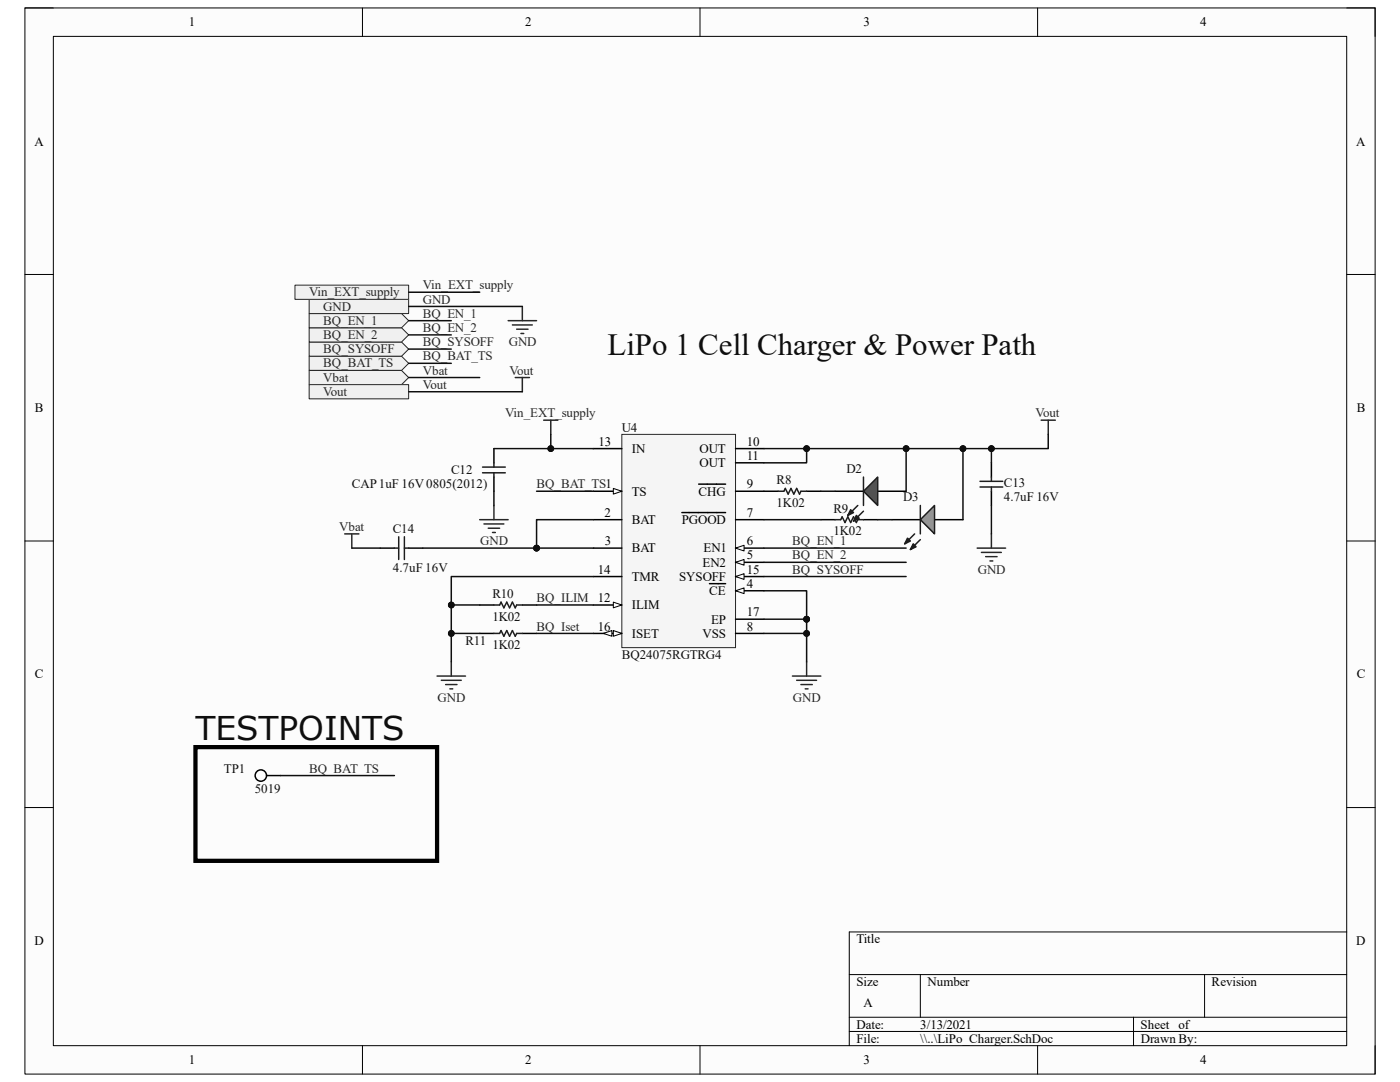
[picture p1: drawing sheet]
<svg xmlns="http://www.w3.org/2000/svg" width="279mm" height="216mm" viewBox="0 0 279 216" stroke-linecap="round" stroke-linejoin="round" font-family="sans-serif">
<path d="M5 1.6h269.4v212.7h-269.4z" fill-rule="evenodd" fill="#fcfcfc"/>
<path d="M5 1.6h269.4v212.7h-269.4z" fill="none" stroke="#000" stroke-width=".2"/>
<path d="M10.6 7.3h258.2v201.4h-258.2z" fill-rule="evenodd" fill="#fcfcfc"/>
<g fill="none" stroke="#000" stroke-width=".2">
<path d="M5 1.6h5.6M10.6 7.3h258.2v201.4h-258.2zM72.3 1.6v5.7M139.7 1.6v5.7M207.1 1.6v5.7M268.8 1.6h5.6v5.7M5 54.8h5.6M268.8 54.8h5.6M5 107.9h5.6M268.8 107.9h5.6M5 161.1h5.6M268.8 161.1h5.6"/>
<path d="M169.5 194.5h99.3M183.7 194.5v8.5M240.4 194.5v8.5M268.8 186h-99.3v22.7M72.3 208.7v5.6M139.7 208.7v5.6M169.5 203h99.3M169.5 205.8h99.3M207.1 208.7v5.6M226.2 203v5.7M274.4 208.7v5.6"/>
</g>
<path d="M124.1 86.7h22.7v42.5h-22.7z" fill-rule="evenodd" fill="#f5f5f5"/>
<path d="M124.1 86.7h22.7v42.5h-22.7z" fill="none" stroke="#262626" stroke-width=".2"/>
<path d="M118.4 98h5.7" fill="none" stroke="#000" stroke-width=".3"/>
<path d="M122.4 97.5l1.7 .5-1.7 .6z" fill="#fbfbfb"/>
<path d="M122.4 97.5l1.7 .5-1.7 .6z" fill="none" stroke="#000" stroke-width=".2"/>
<path d="M118.4 103.7h5.7M118.4 109.4h5.7M146.8 117.9h5.7" fill="none" stroke="#000" stroke-width=".3"/>
<path d="M146.8 117.9l1.7-.6v1.1z" fill="#fbfbfb"/>
<path d="M146.8 117.9l1.7-.6v1.1z" fill="none" stroke="#000" stroke-width=".2"/>
<path d="M141.6 116.5h3.2M146.8 112.2h5.7" fill="none" stroke="#000" stroke-width=".3"/>
<path d="M146.8 112.2l1.7-.6v1.2z" fill="#fbfbfb"/>
<path d="M146.8 112.2l1.7-.6v1.2z" fill="none" stroke="#000" stroke-width=".2"/>
<path d="M146.8 109.4h5.7" fill="none" stroke="#000" stroke-width=".3"/>
<path d="M146.8 109.4l1.7-.6v1.1z" fill="#fbfbfb"/>
<path d="M146.8 109.4l1.7-.6v1.1z" fill="none" stroke="#000" stroke-width=".2"/>
<path d="M139.4 96.6h5.4M146.8 98h5.7M146.8 89.5h5.7M146.8 92.4h5.7M136.1 102.3h8.7M146.8 103.7h5.7M118.4 120.7h5.7M146.8 126.4h5.7" fill="none" stroke="#000" stroke-width=".3"/>
<path d="M122.4 120.1l1.7 .6-1.7 .6z" fill="#fbfbfb"/>
<path d="M122.4 120.1l1.7 .6-1.7 .6z" fill="none" stroke="#000" stroke-width=".2"/>
<path d="M118.4 89.5h5.7M118.4 115h5.7M146.8 115h5.7" fill="none" stroke="#000" stroke-width=".3"/>
<path d="M146.8 115l1.7-.5v1.1z" fill="#fbfbfb"/>
<path d="M146.8 115l1.7-.5v1.1z" fill="none" stroke="#000" stroke-width=".2"/>
<path d="M118.4 126.4h5.7" fill="none" stroke="#000" stroke-width=".3"/>
<path d="M122.4 125.8l1.7 .6-1.7 .6z" fill="#fbfbfb"/>
<path d="M122.4 125.8l1.7 .6-1.7 .6z" fill="none" stroke="#000" stroke-width=".2"/>
<path d="M120.4 126.4l1.7-.6v1.2z" fill="#fbfbfb"/>
<path d="M120.4 126.4l1.7-.6v1.2z" fill="none" stroke="#000" stroke-width=".2"/>
<path d="M178 103.7h5.7M186.5 103.7h5.7M146.8 123.6h5.7" fill="none" stroke="#000" stroke-width=".3"/>
<path d="M186.5 100.9v5.6l-2.8-2.8z" fill="#969696"/>
<path d="M182.5 106.5l-1.9 2M183.7 107.7l-2 2M186.5 100.9v5.6l-2.8-2.8z" fill="none" stroke="#1c1c1c" stroke-width=".3"/>
<path d="M181.1 107.4l.6 .5-1.1 .6z" fill="#1c1c1c"/>
<path d="M181.1 107.4l.6 .5-1.1 .6z" fill="none" stroke="#1c1c1c" stroke-width=".3"/>
<path d="M182.3 108.5l.5 .6-1.1 .6z" fill="#1c1c1c"/>
<path d="M182.3 108.5l.5 .6-1.1 .6zM183.7 100.9v5.6" fill="none" stroke="#1c1c1c" stroke-width=".3"/>
<path d="M166.7 98h5.6M175.2 98h5.6" fill="none" stroke="#000" stroke-width=".3"/>
<path d="M175.2 95.2v5.7l-2.9-2.9z" fill="#4c4c4c"/>
<path d="M175.2 95.2v5.7l-2.9-2.9zM171.2 100.9l-2 1.9M172.3 102l-2 2" fill="none" stroke="#1c1c1c" stroke-width=".3"/>
<path d="M169.8 101.7l.5 .6-1.1 .5z" fill="#1c1c1c"/>
<path d="M169.8 101.7l.5 .6-1.1 .5z" fill="none" stroke="#1c1c1c" stroke-width=".3"/>
<path d="M170.9 102.8l.6 .6-1.2 .6z" fill="#1c1c1c"/>
<path d="M96.3 93.2h4.5M96.3 94.3h4.5M98.6 92.4v.8M98.6 94.3v.9M172.3 95.2v5.7M170.9 102.8l.6 .6-1.2 .6z" fill="none" stroke="#1c1c1c" stroke-width=".3"/>
<path d="M98.6 89.5v2.9M98.6 95.2v2.8" fill="none" stroke="#000" stroke-width=".3"/>
<g fill="none" stroke="#262626" stroke-width=".3">
<path d="M108.5 83.8h2.8M109.9 83.8v2.9M207.8 83.8h2.8M209.2 83.8v2.9M68.8 106.5h2.8M70.2 106.5v2.9M95.7 103.7h5.7M96.6 104.5h4M97.4 105.4h2.3M98.3 106.3h.6M98.6 100.9v2.8M195 109.4h5.7"/>
<path d="M195.9 110.2h3.9M196.7 111.1h2.3M197.6 111.9h.5M197.9 106.5v2.9M87.2 134.9h5.7M88.1 135.7h3.9M88.9 136.6h2.3M89.8 137.5h.5M90.1 132.1v2.8M158.1 134.9h5.7M159 135.7h4M159.8 136.6h2.3"/>
<path d="M160.7 137.5h.6M161 132.1v2.8"/>
</g>
<path d="M61.7 71.1h18.4l1.5 1.4-1.5 1.4h-18.4z" fill-rule="evenodd" fill="#f0f0f0"/>
<path d="M61.7 71.1h18.4l1.5 1.4-1.5 1.4h-18.4z" fill="none" stroke="#262626" stroke-width=".2"/>
<path d="M61.7 68.2h18.4l1.5 1.5-1.5 1.4h-18.4z" fill-rule="evenodd" fill="#f0f0f0"/>
<path d="M61.7 68.2h18.4l1.5 1.5-1.5 1.4h-18.4z" fill="none" stroke="#262626" stroke-width=".2"/>
<path d="M61.7 65.4h18.4l1.5 1.4-1.5 1.4h-18.4z" fill-rule="evenodd" fill="#f0f0f0"/>
<path d="M61.7 65.4h18.4l1.5 1.4-1.5 1.4h-18.4z" fill="none" stroke="#262626" stroke-width=".2"/>
<path d="M61.7 62.6h18.4l1.5 1.4-1.5 1.4h-18.4z" fill-rule="evenodd" fill="#f0f0f0"/>
<path d="M61.7 62.6h18.4l1.5 1.4-1.5 1.4h-18.4z" fill="none" stroke="#262626" stroke-width=".2"/>
<path d="M61.7 73.9h18.4l1.5 1.4-1.5 1.5h-18.4z" fill-rule="evenodd" fill="#f0f0f0"/>
<path d="M61.7 73.9h18.4l1.5 1.4-1.5 1.5h-18.4z" fill="none" stroke="#262626" stroke-width=".2"/>
<path d="M61.7 76.8h19.9v2.8h-19.9z" fill-rule="evenodd" fill="#f0f0f0"/>
<path d="M61.7 76.8h19.9v2.8h-19.9z" fill="none" stroke="#262626" stroke-width=".2"/>
<path d="M61.7 59.7h19.9v2.9h-19.9z" fill-rule="evenodd" fill="#f0f0f0"/>
<path d="M61.7 59.7h19.9v2.9h-19.9z" fill="none" stroke="#262626" stroke-width=".2"/>
<path d="M58.9 56.9h22.7v2.8h-22.7z" fill-rule="evenodd" fill="#f0f0f0"/>
<path d="M58.9 56.9h22.7v2.8h-22.7z" fill="none" stroke="#262626" stroke-width=".2"/>
<path d="M152.5 98h2.8M161 98h2.8M163.8 103.7h2.9M172.3 103.7h2.9M95.7 120.7h2.9M95.7 126.4h2.9M104.2 120.7h2.9M104.2 126.4h2.9" fill="none" stroke="#000" stroke-width=".3"/>
<path d="M155.3 98h1.1l.3-.5 .6 1.1 .6-1.1 .5 1.1 .6-1.1 .6 1.1 .2-.6h1.2M166.7 103.7h1.1l.3-.6 .5 1.2 .6-1.2 .6 1.2 .5-1.2 .6 1.2 .3-.6h1.1M98.6 120.7h1.1l.3-.6 .6 1.2 .5-1.2 .6 1.2 .6-1.2 .5 1.2 .3-.6h1.1M98.6 126.4h1.1l.3-.6 .6 1.2 .5-1.2 .6 1.2 .6-1.2 .5 1.2 .3-.6h1.1" fill="none" stroke="#1c1c1c" stroke-width=".3"/>
<path d="M102.8 75.3h2.9M104.2 75.3v2.9" fill="none" stroke="#262626" stroke-width=".3"/>
<path d="M39 149.1h48.2v22.7h-48.2z" fill="none" stroke="#000" stroke-width=".85"/>
<circle cx="52.1" cy="154.8" r="1.14" fill="#fefefe"/>
<g fill="none" stroke="#000" stroke-width=".3">
<path d="M197.9 92.4v2.8M197.9 98v2.9M75.9 109.4h2.8M81.6 109.4h2.8M53.2 154.8h2.8"/>
<circle cx="52.1" cy="154.8" r="1.14"/>
</g>
<path d="M101.4 64h5.7M102.3 64.8h3.9M103.1 65.7h2.3M104 66.5h.5M104.2 61.2v2.8" fill="none" stroke="#262626" stroke-width=".3"/>
<path d="M195.6 96h4.5M195.6 97.2h4.5M197.9 95.2v.8M197.9 97.2v.8M78.7 109.4h.9M79.6 107.1v4.5M80.7 107.1v4.5M80.7 109.4h.9" fill="none" stroke="#1c1c1c" stroke-width=".3"/>
<path d="M118.4 103.7h-11.3v5.7" fill="none" stroke="#0e0e0e" stroke-width=".3"/>
<circle cx="107.1" cy="109.4" r=".57" fill="#0e0e0e"/>
<circle cx="107.1" cy="109.4" r=".57" fill="none" stroke="#0e0e0e" stroke-width=".2"/>
<path d="M90.1 126.4v5.7" fill="none" stroke="#0e0e0e" stroke-width=".3"/>
<circle cx="90.1" cy="126.4" r=".57" fill="#0e0e0e"/>
<circle cx="90.1" cy="126.4" r=".57" fill="none" stroke="#0e0e0e" stroke-width=".2"/>
<path d="M118.4 115h-28.3v5.7h5.6" fill="none" stroke="#0e0e0e" stroke-width=".3"/>
<circle cx="90.1" cy="120.7" r=".57" fill="#0e0e0e"/>
<circle cx="90.1" cy="120.7" r=".57" fill="none" stroke="#0e0e0e" stroke-width=".2"/>
<path d="M90.1 120.7v5.7h5.6M107.1 120.7h11.3" fill="none" stroke="#0e0e0e" stroke-width=".3"/>
<circle cx="90.1" cy="120.7" r=".57" fill="#0e0e0e"/>
<circle cx="90.1" cy="120.7" r=".57" fill="none" stroke="#0e0e0e" stroke-width=".2"/>
<circle cx="90.1" cy="126.4" r=".57" fill="#0e0e0e"/>
<circle cx="90.1" cy="126.4" r=".57" fill="none" stroke="#0e0e0e" stroke-width=".2"/>
<path d="M107.1 126.4h11.3M152.5 123.6h8.5" fill="none" stroke="#0e0e0e" stroke-width=".3"/>
<circle cx="161" cy="123.6" r=".57" fill="#0e0e0e"/>
<circle cx="161" cy="123.6" r=".57" fill="none" stroke="#0e0e0e" stroke-width=".2"/>
<path d="M152.5 117.9h8.5v5.7" fill="none" stroke="#0e0e0e" stroke-width=".3"/>
<circle cx="161" cy="123.6" r=".57" fill="#0e0e0e"/>
<circle cx="161" cy="123.6" r=".57" fill="none" stroke="#0e0e0e" stroke-width=".2"/>
<path d="M161 126.4v5.7" fill="none" stroke="#0e0e0e" stroke-width=".3"/>
<circle cx="161" cy="126.4" r=".57" fill="#0e0e0e"/>
<circle cx="161" cy="126.4" r=".57" fill="none" stroke="#0e0e0e" stroke-width=".2"/>
<path d="M161 123.6v2.8h-8.5" fill="none" stroke="#0e0e0e" stroke-width=".3"/>
<circle cx="161" cy="126.4" r=".57" fill="#0e0e0e"/>
<circle cx="161" cy="126.4" r=".57" fill="none" stroke="#0e0e0e" stroke-width=".2"/>
<circle cx="161" cy="123.6" r=".57" fill="#0e0e0e"/>
<circle cx="161" cy="123.6" r=".57" fill="none" stroke="#0e0e0e" stroke-width=".2"/>
<path d="M161 89.5v2.9h-8.5" fill="none" stroke="#0e0e0e" stroke-width=".3"/>
<circle cx="161" cy="89.5" r=".57" fill="#0e0e0e"/>
<circle cx="161" cy="89.5" r=".57" fill="none" stroke="#0e0e0e" stroke-width=".2"/>
<path d="M163.8 98h2.9M180.8 89.5v8.5" fill="none" stroke="#0e0e0e" stroke-width=".3"/>
<circle cx="180.8" cy="89.5" r=".57" fill="#0e0e0e"/>
<circle cx="180.8" cy="89.5" r=".57" fill="none" stroke="#0e0e0e" stroke-width=".2"/>
<path d="M192.2 89.5v14.2" fill="none" stroke="#0e0e0e" stroke-width=".3"/>
<circle cx="192.2" cy="89.5" r=".57" fill="#0e0e0e"/>
<circle cx="192.2" cy="89.5" r=".57" fill="none" stroke="#0e0e0e" stroke-width=".2"/>
<path d="M152.5 89.5h45.4v2.9M152.5 103.7h11.3M175.2 103.7h2.8" fill="none" stroke="#0e0e0e" stroke-width=".3"/>
<circle cx="161" cy="89.5" r=".57" fill="#0e0e0e"/>
<circle cx="161" cy="89.5" r=".57" fill="none" stroke="#0e0e0e" stroke-width=".2"/>
<circle cx="180.8" cy="89.5" r=".57" fill="#0e0e0e"/>
<circle cx="180.8" cy="89.5" r=".57" fill="none" stroke="#0e0e0e" stroke-width=".2"/>
<circle cx="192.2" cy="89.5" r=".57" fill="#0e0e0e"/>
<circle cx="192.2" cy="89.5" r=".57" fill="none" stroke="#0e0e0e" stroke-width=".2"/>
<circle cx="197.9" cy="89.5" r=".57" fill="#0e0e0e"/>
<circle cx="197.9" cy="89.5" r=".57" fill="none" stroke="#0e0e0e" stroke-width=".2"/>
<path d="M84.4 109.4h22.7M197.9 100.9v5.6" fill="none" stroke="#0e0e0e" stroke-width=".3"/>
<circle cx="107.1" cy="109.4" r=".57" fill="#0e0e0e"/>
<circle cx="107.1" cy="109.4" r=".57" fill="none" stroke="#0e0e0e" stroke-width=".2"/>
<path d="M107.1 109.4h11.3" fill="none" stroke="#0e0e0e" stroke-width=".3"/>
<circle cx="107.1" cy="109.4" r=".57" fill="#0e0e0e"/>
<circle cx="107.1" cy="109.4" r=".57" fill="none" stroke="#0e0e0e" stroke-width=".2"/>
<path d="M209.2 86.7v2.8h-11.3" fill="none" stroke="#0e0e0e" stroke-width=".3"/>
<circle cx="197.9" cy="89.5" r=".57" fill="#0e0e0e"/>
<circle cx="197.9" cy="89.5" r=".57" fill="none" stroke="#0e0e0e" stroke-width=".2"/>
<path d="M81.6 58.3h14.1M81.6 64h8.5M81.6 66.8h8.5M81.6 69.7h8.5M81.6 72.5h8.5M81.6 75.3h14.1M98.6 89.5h19.8M107.1 98h11.3M152.5 115h28.3M152.5 112.2h28.3M152.5 109.4h28.3" fill="none" stroke="#0e0e0e" stroke-width=".3"/>
<circle cx="109.9" cy="89.5" r=".57" fill="#0e0e0e"/>
<circle cx="109.9" cy="89.5" r=".57" fill="none" stroke="#0e0e0e" stroke-width=".2"/>
<path d="M109.9 86.7v2.8" fill="none" stroke="#0e0e0e" stroke-width=".3"/>
<circle cx="109.9" cy="89.5" r=".57" fill="#0e0e0e"/>
<circle cx="109.9" cy="89.5" r=".57" fill="none" stroke="#0e0e0e" stroke-width=".2"/>
<path d="M81.6 78.2h22.6M81.6 61.2h22.6M98.6 98v2.9M70.2 109.4h5.7M56 154.8h22.7" fill="none" stroke="#0e0e0e" stroke-width=".3"/>
<text font-size="6.5" fill="#0e0e0e" x="39" y="147.7">TESTPOINTS</text>
<text font-size="6.1" fill="#0e0e0e" x="121.2" y="70.9">LiPo 1 Cell Charger &amp; Power Path</text>
<g font-size="2.6">
<text x="37.7" y="5.2">1</text>
<text x="104.8" y="5.2">2</text>
<text x="172.3" y="5.2">3</text>
<text x="239.5" y="5.2">4</text>
<text x="6.9" y="29">A</text>
<text x="270.7" y="29">A</text>
<text x="7" y="82.2">B</text>
<text x="270.8" y="82.2">B</text>
<text x="119.5" y="88.9">13</text>
<text x="149.1" y="88.9">10</text>
<text x="126.1" y="90.3">IN</text>
<text x="139.6" y="90.3">OUT</text>
<text x="139.6" y="93.2">OUT</text>
<text x="149.1" y="91.8">11</text>
<text x="126.1" y="98.9">TS</text>
<text x="139.4" y="98.9">CHG</text>
<text x="149.1" y="97.5">9</text>
<text x="120.6" y="103.1">2</text>
<text x="126.1" y="104.6">BAT</text>
<text x="136.1" y="104.6">PGOOD</text>
<text x="149.1" y="103.1">7</text>
<text x="120.7" y="108.8">3</text>
<text x="126.1" y="110.2">BAT</text>
<text x="140.2" y="113.1">EN2</text>
<text x="140.4" y="110.2">EN1</text>
<text x="149.1" y="111.6">5</text>
<text x="149.1" y="108.8">6</text>
<text x="119.3" y="114.5">14</text>
<text x="126.1" y="115.9">TMR</text>
<text x="135.5" y="115.9">SYSOFF</text>
<text x="141.6" y="118.7">CE</text>
<text x="149.1" y="117.3">4</text>
<text x="149.1" y="114.5">15</text>
<text x="119.3" y="120.1">12</text>
<text x="119.3" y="125.8">16</text>
<text x="126.1" y="121.6">ILIM</text>
<text x="141.9" y="124.4">EP</text>
<text x="149.1" y="125.8">8</text>
<text x="149.1" y="123">17</text>
<text x="126.1" y="127.3">ISET</text>
<text x="140.2" y="127.3">VSS</text>
<text x="7" y="135.4">C</text>
<text x="270.8" y="135.4">C</text>
<text x="6.9" y="188.6">D</text>
<text x="170.9" y="188.2">Title</text>
<text x="270.7" y="188.6">D</text>
<text x="170.9" y="196.7">Size</text>
<text x="185.1" y="196.7">Number</text>
<text x="241.8" y="196.7">Revision</text>
<text x="172.3" y="201">A</text>
<text x="170.9" y="205.2">Date:</text>
<text x="170.9" y="208.1">File:</text>
<text x="183.6" y="205.2">3/13/2021</text>
<text x="183.7" y="208.1">\\..\LiPo_Charger.SchDoc</text>
<text x="227.6" y="205.2">Sheet of</text>
<text x="227.7" y="208.1">Drawn By:</text>
<text x="37.7" y="212.3">1</text>
<text x="104.8" y="212.3">2</text>
<text x="172.3" y="212.3">3</text>
<text x="239.5" y="212.3">4</text>
</g>
<g font-size="2.6" fill="#262626">
<text x="61.7" y="59.1">Vin_EXT_supply</text>
<text x="84.4" y="57.7">Vin_EXT_supply</text>
<text x="64.5" y="64.8">BQ_EN_1</text>
<text x="64.5" y="62">GND</text>
<text x="84.4" y="63.4">BQ_EN_1</text>
<text x="84.4" y="60.6">GND</text>
<text x="64.5" y="70.5">BQ_SYSOFF</text>
<text x="64.5" y="67.6">BQ_EN_2</text>
<text x="84.4" y="66.3">BQ_EN_2</text>
<text x="84.4" y="69.1">BQ_SYSOFF</text>
<text x="84.4" y="71.9">BQ_BAT_TS</text>
<text x="101.5" y="69.1">GND</text>
<text x="64.5" y="73.3">BQ_BAT_TS</text>
<text x="64.5" y="76.2">Vbat</text>
<text x="84.4" y="74.8">Vbat</text>
<text x="84.4" y="77.6">Vout</text>
<text x="101.7" y="74.8">Vout</text>
<text x="64.5" y="79">Vout</text>
<text x="100.8" y="83.3">Vin_EXT_supply</text>
<text x="206.6" y="83.3">Vout</text>
<text x="107.1" y="97.5">BQ_BAT_TS1</text>
<text x="67.7" y="106">Vbat</text>
<text x="95.8" y="108.8">GND</text>
<text x="158.1" y="111.6">BQ_EN_2</text>
<text x="158.1" y="108.8">BQ_EN_1</text>
<text x="158.1" y="114.5">BQ_SYSOFF</text>
<text x="195.1" y="114.5">GND</text>
<text x="107.1" y="120.1">BQ_ILIM</text>
<text x="107.1" y="125.8">BQ_Iset</text>
<text x="87.3" y="140">GND</text>
<text x="158.2" y="140">GND</text>
<text x="61.7" y="154.2">BQ_BAT_TS</text>
</g>
<g font-size="2.6" fill="#0e0e0e">
<text x="124.1" y="86.1">U4</text>
<text x="90" y="94.6">C12</text>
<text x="168.9" y="94.3">D2</text>
<text x="70.2" y="97.5">CAP 1uF 16V 0805(2012)</text>
<text x="155" y="96.6">R8</text>
<text x="155" y="101.1">1K02</text>
<text x="180.3" y="100">D3</text>
<text x="200.4" y="97.2">C13</text>
<text x="200.4" y="100">4.7uF 16V</text>
<text x="78.4" y="106.3">C14</text>
<text x="166.3" y="102.3">R9</text>
<text x="166.3" y="106.8">1K02</text>
<text x="78.4" y="114.2">4.7uF 16V</text>
<text x="98.3" y="119.3">R10</text>
<text x="98.3" y="123.8">1K02</text>
<text x="92.9" y="128.7">R11</text>
<text x="98.3" y="129.5">1K02</text>
<text x="124.1" y="131.5">BQ24075RGTRG4</text>
<text x="44.7" y="154.2">TP1</text>
<text x="50.9" y="158.2">5019</text>
</g>
</svg>
